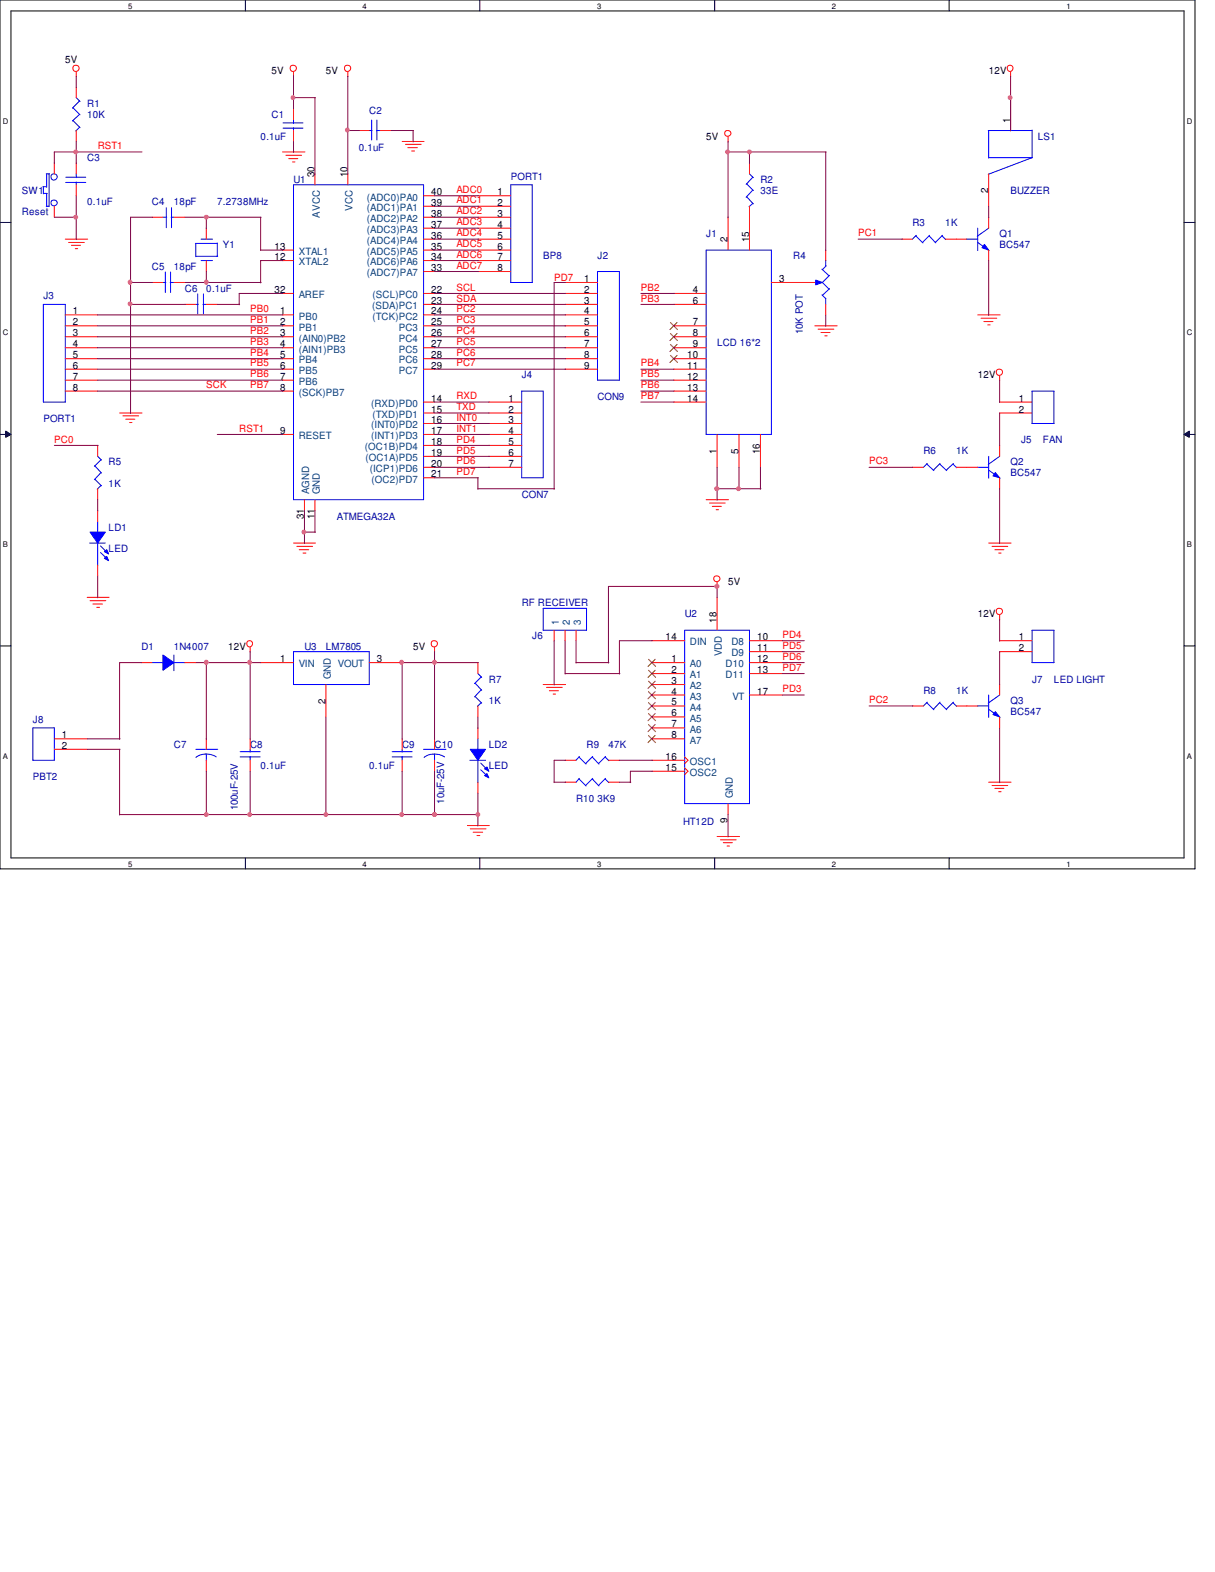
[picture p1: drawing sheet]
<svg xmlns="http://www.w3.org/2000/svg" width="216mm" height="279mm" viewBox="0 0 216 279" stroke-linecap="round" stroke-linejoin="round" font-family="sans-serif">
<path d="M0 0h212.3v154.4h-212.3zM1.9 1.9h208.5v150.6h-208.5z" fill="none" stroke="#000" stroke-width=".18"/>
<g fill="#fff">
<path d="M22.8 .3h.7v1.5h-.7z"/>
<path d="M22.8 152.7h.7v1.6h-.7z"/>
</g>
<path d="M43.6 0v1.9M43.6 152.5v1.9" fill="none" stroke="#000" stroke-width=".18"/>
<g fill="#fff">
<path d="M64.4 .3h.8v1.5h-.8z"/>
<path d="M64.4 152.7h.8v1.6h-.8z"/>
</g>
<path d="M85.3 0v1.9M85.3 152.5v1.9" fill="none" stroke="#000" stroke-width=".18"/>
<g fill="#fff">
<path d="M106.1 .3h.7v1.5h-.7z"/>
<path d="M106.1 152.7h.7v1.6h-.7z"/>
</g>
<path d="M127 0v1.9M127 152.5v1.9" fill="none" stroke="#000" stroke-width=".18"/>
<g fill="#fff">
<path d="M147.8 .3h.8v1.5h-.8z"/>
<path d="M147.8 152.7h.8v1.6h-.8z"/>
</g>
<path d="M168.7 0v1.9M168.7 152.5v1.9" fill="none" stroke="#000" stroke-width=".18"/>
<g fill="#fff">
<path d="M189.5 .3h.7v1.5h-.7z"/>
<path d="M189.5 152.7h.7v1.6h-.7z"/>
<path d="M.5 20.7h1v1.6h-1z"/>
<path d="M210.9 20.7h1v1.6h-1z"/>
<path d="M.5 58.3h1v1.6h-1z"/>
<path d="M210.9 58.3h1v1.6h-1z"/>
</g>
<path d="M0 39.5h1.9M210.4 39.5h1.9" fill="none" stroke="#000" stroke-width=".18"/>
<g fill="#fff">
<path d="M.5 96h.9v1.5h-.9z"/>
<path d="M210.9 96h.9v1.5h-.9z"/>
</g>
<path d="M0 77.2h1.9M1 76.6l.9 .6-.9 .5zM210.4 77.2l.9-.6v1.1zM210.4 77.2h1.9" fill="none" stroke="#000" stroke-width=".18"/>
<path d="M1 76.6l.9 .6-.9 .5zM210.4 77.2l.9-.6v1.1z" fill="#000"/>
<g fill="#fff">
<path d="M.5 133.6h.9v1.5h-.9z"/>
<path d="M210.9 133.6h.9v1.5h-.9z"/>
</g>
<path d="M0 114.8h1.9M210.4 114.8h1.9" fill="none" stroke="#000" stroke-width=".18"/>
<g fill="none" stroke="#f00" stroke-width=".18">
<path d="M13.5 12.8v.8M52.2 12.8v.8M61.8 12.8v.8M179.6 12.8v.8M50.2 27h4M50.8 27.6h2.8M51.3 28.2h1.6M52 28.8h.4M56 30.9v2M61.8 30.9v2M71.5 25.1h3.9M72.1 25.7h2.7"/>
<path d="M72.5 26.2h1.7M73.2 26.8h.5M75.3 34.8h1.9M75.3 36.7h1.9M75.3 38.6h1.9M129.4 24.3v.9M11.6 42.5h4M12.2 43.1h2.8M12.7 43.6h1.6M13.4 44.2h.4M50.2 57.9h2M50.2 56h2"/>
<path d="M50.2 44.5h2M50.2 46.3h2M50.2 52.2h2M50.2 59.9h2M75.3 42.5h1.9M75.3 57.9h1.9M75.3 56h1.9M75.3 44.5h1.9M75.3 46.3h1.9M75.3 52.2h1.9M75.3 54.1h1.9M75.3 59.9h1.9"/>
<path d="M75.3 40.6h1.9M75.3 48.3h1.9M144.8 57.9h4M145.4 58.5h2.8M145.9 59.1h1.6M146.6 59.7h.4M173.7 56h4M174.3 56.6h2.8M174.8 57.2h1.6M175.5 57.7h.4M17.4 79.2v1.9M21.3 73.4h3.9"/>
<path d="M21.8 73.9h2.8M22.4 74.5h1.6M23 75.1h.5M50.2 77.2h2M50.2 61.8h2M50.2 63.8h2M50.2 65.6h2M50.2 67.6h2M50.2 69.5h2M75.3 73.4h1.9M75.3 77.2h1.9M75.3 71.5h1.9"/>
<path d="M75.3 75.3h1.9M75.3 79.2h1.9M75.3 61.8h1.9M75.3 63.8h1.9M75.3 65.6h1.9M177.6 66.8v.8M17.4 86.9v1.9M52.2 96.5h3.8M52.7 97.1h2.8M53.2 97.7h1.7M53.8 98.3h.6M54.1 88.8v2"/>
<path d="M56 88.8v2M75.3 81.1h1.9M75.3 83.1h1.9M75.3 84.9h1.9M125.5 88.8h4M126.1 89.4h2.8M126.6 90h1.6M127.3 90.6h.4M162.1 83.1h2M169.9 83.1h1.9M175.7 96.5h4M176.3 97.1h2.8"/>
<path d="M176.8 97.7h1.6M177.5 98.3h.4M15.5 106.2h3.9M16 106.8h2.8M16.5 107.4h1.7M17.2 108h.5M44.4 115.1v.8M77.2 115.1v.8M127.4 103.5v.8M177.6 109.3v.9M36.7 131.3v1.9M36.7 135.1v2"/>
<path d="M96.5 121.7h4M97.1 122.2h2.8M97.6 122.8h1.6M98.3 123.4h.4M175.7 139h4M176.3 139.6h2.8M83.1 146.7h3.9M83.6 147.3h2.8M84.1 147.9h1.7M84.8 148.5h.5M127.4 148.7h4M128 149.3h2.8"/>
<path d="M128.5 149.8h1.6M129.2 150.4h.4M176.8 140.1h1.6M177.5 140.7h.4"/>
<circle cx="13.5" cy="12.1" r=".57"/>
<circle cx="52.1" cy="12.1" r=".57"/>
<circle cx="61.7" cy="12.1" r=".57"/>
<circle cx="179.5" cy="12.1" r=".54"/>
<circle cx="129.3" cy="23.7" r=".55"/>
<circle cx="177.6" cy="66.2" r=".57"/>
<circle cx="44.3" cy="114.4" r=".54"/>
<circle cx="77.2" cy="114.4" r=".57"/>
<circle cx="127.4" cy="102.9" r=".55"/>
<circle cx="177.6" cy="108.7" r=".57"/>
</g>
<g fill="none" stroke="#00f" stroke-width=".18">
<path d="M52.2 32.9h23.1v55.9h-23.1zM16.8 82.8l1.2 1.3M16.8 85.2l1.2 1.2M17.4 81.1l.6 .7M17.9 81.7l-1.1 1.2M17.9 84l-1.1 1.3M17.9 86.3l-.6 .7M164.7 82.5l1.2 1.2M164.8 82.4l-.7 .7M167 82.5l1.2 1.2M167 82.4l-1.1 1.2M169.3 82.5l.7 .6"/>
<path d="M169.4 82.4l-1.3 1.2M34.8 133.2h3.9M36.7 134v1.2M38.4 134.5a3.3 3.3 0 0 0-3.6 .1M173.7 125.5h2M175.7 126.1l2 1.4M175.7 123.5v4M177.6 123.5l-2 1.5"/>
</g>
<path d="M176.9 126.5l.7 .9-1.2-.4z" fill="#00f"/>
<path d="M7.7 54.1h3.9v17.4h-3.9zM162.7 41.9l1.3 1.3M162.8 41.8l-.7 .7M165.1 41.9l1.2 1.3M165.2 41.8l-1.3 1.3M167.4 41.9l.7 .7M167.5 41.8l-1.3 1.3M83.5 135.1h2.8M84.9 131.3v2M84.9 135.1v4M176.9 126.5l.7 .9-1.2-.4z" fill="none" stroke="#00f" stroke-width=".18"/>
<g fill="none" stroke="#f00" stroke-width=".18">
<path d="M11.6 56h5.8M11.6 57.9h5.8M11.6 59.9h5.8M160.3 42.5h1.8M168 42.5h1.9M11.6 61.8h5.8M11.6 63.8h5.8M11.6 65.6h5.8M11.6 67.6h5.8M11.6 69.5h5.8M171.8 125.5h1.9M177.6 121.7v1.8"/>
<path d="M177.6 127.4v2"/>
</g>
<path d="M83.6 133.2h2.7l-1.4 1.9z" fill-rule="evenodd" fill="#00f"/>
<path d="M83.6 133.2h2.7l-1.4 1.9z" fill="none" stroke="#00f" stroke-width=".18"/>
<path d="M86.1 137.8l.4-.3 .4 .8z" fill-rule="evenodd" fill="#00f"/>
<path d="M86.1 137.8l.4-.3 .4 .8z" fill="none" stroke="#00f" stroke-width=".18"/>
<path d="M86.1 136.7l.4-.4 .4 .8z" fill-rule="evenodd" fill="#00f"/>
<g fill="none" stroke="#00f" stroke-width=".18">
<path d="M7.6 33.2h.7M7.7 33.2v1.3M7.7 34.4h.7M8.2 30.9h.5M8.3 30.9v2.4M8.3 34.4v2.3M8.7 30.8v5.9h-.5M90.8 32.9h3.8v17.3h-3.8zM132.7 32.7l1.2 1.2M132.7 35l1.2 1.2M133.2 30.9l.7 .7M133.8 31.5l-1.2 1.3"/>
<path d="M133.8 33.8l-1.2 1.3M133.8 36.2l-.7 .5M27 117.8h2M30.9 117.8h2M30.9 116.4v2.8M96.5 108.1h7.7v3.9h-7.7zM121.7 112h11.5v30.8h-11.5zM183.4 112h3.9v5.8h-3.9zM42.7 134.5h3.5M42.7 133.6h3.5M44.4 133.2v.5M44.4 134.5v.6"/>
<path d="M69.7 134.5h3.5M69.7 133.6h3.5M71.5 133.2v.5M71.5 134.5v.6M85.4 135.6l1.3 1.3M85.4 136.8l1.3 1.2M86.1 136.7l.4-.4 .4 .8zM102.9 138.4l1.2 1.3M103 138.3l-.6 .7M105.2 138.4l1.2 1.3M105.3 138.3l-1.2 1.3M107.5 138.4l.7 .7"/>
<path d="M107.6 138.3l-1.3 1.3"/>
<circle cx="9.6" cy="31.4" r=".57"/>
<circle cx="9.6" cy="36.1" r=".55"/>
</g>
<g fill="none" stroke="#f00" stroke-width=".18">
<path d="M9.7 29v1.9M9.7 36.7v1.9M84.9 34.8h5.9M84.9 36.7h5.9M84.9 38.6h5.9M133.2 29v1.9M133.2 36.7v1.9M84.9 40.6h5.9M84.9 42.5h5.9M84.9 44.5h5.9M84.9 46.3h5.9M84.9 48.3h5.9"/>
<path d="M98.5 112v1.9M100.4 112v1.9M102.4 112v1.9M115.8 113.9h5.9M115.8 117.8h5.9M115.8 119.7h5.9M127.4 106.2v5.8M133.2 113.9h5.8M133.2 115.8h5.8M133.2 117.8h5.8M133.2 119.7h5.8M177.6 113.9h5.8"/>
<path d="M177.6 115.8h5.8M44.4 131.3v1.9M44.4 135.1v2M71.5 131.3v1.9M71.5 135.1v2M84.9 129.4v1.9M84.9 139v2M100.4 139h2M108.1 139h2M115.8 123.5h5.9M115.8 121.7h5.9M115.8 125.5h5.9"/>
<path d="M115.8 127.4h5.9M115.8 129.4h5.9M115.8 131.3h5.9M115.8 135.1h5.9M115.8 137.1h5.9M121.7 134.5l.6 .6-.6 .6M121.7 136.5l.6 .6-.6 .6M133.2 123.5h5.8M129.4 142.8v2"/>
</g>
<g fill="none" stroke="#804000" stroke-width=".18">
<path d="M115.2 117.2l1.3 1.2M115.2 119.1l1.3 1.3M116.4 117.2l-1.3 1.2M116.4 119.1l-1.3 1.3M115.2 121.1l1.3 1.2M115.2 122.9l1.3 1.3M115.2 124.9l1.3 1.3M115.2 126.8l1.3 1.3M115.2 128.8l1.3 1.2M115.2 130.7l1.3 1.3M116.4 121.1l-1.3 1.2M116.4 122.9l-1.3 1.3"/>
<path d="M116.4 124.9l-1.3 1.3M116.4 126.8l-1.3 1.3M116.4 128.8l-1.3 1.2M116.4 130.7l-1.3 1.3"/>
</g>
<path d="M29 116.4l1.9 1.4-1.9 1.3z" fill-rule="evenodd" fill="#00f"/>
<g fill="none" stroke="#00f" stroke-width=".18">
<path d="M50.3 21.8h3.5M50.3 22.8h3.5M52.2 21.3v.6M52.2 22.7v.5M65.6 23.2h.5M66 21.3v3.6M66.9 23.2h.7M67 21.3v3.6M175.6 23.2h7.8M175.7 23.2v4.9M175.7 28h7.8M183.4 23.1v4.9l-7.8 3"/>
<path d="M34.8 54.1h.4M35.1 52.2v3.6M36.1 54.1h.6M36.2 52.2v3.6M173.7 83.1h2M175.7 81.1v3.9M175.7 83.6l2 1.4M177.6 81.1l-2 1.5M29 116.4l1.9 1.4-1.9 1.3zM75.3 133.2h3.9M77.2 134v1.2M79 134.5a3.3 3.3 0 0 0-3.6 .1"/>
<path d="M102.9 134.5l1.2 1.3M103 134.5l-.6 .6M105.2 134.5l1.2 1.3M105.3 134.5l-1.2 1.2M107.5 134.5l.7 .7M107.6 134.5l-1.3 1.2"/>
</g>
<g fill="none" stroke="#f00" stroke-width=".18">
<path d="M52.2 19.3v2M179.6 17.4v5.8M52.2 23.2v1.9M63.8 23.2h1.8M67.6 23.2h1.9M175.7 30.9v5.8M32.9 54.1h1.9M36.7 54.1h1.9M25.1 117.8h1.9M32.9 117.8h1.9M77.2 131.3v1.9M77.2 135.1v2"/>
<path d="M100.4 135.1h2M108.1 135.1h2"/>
</g>
<path d="M176.9 84l.7 .9-1.2-.3z" fill="#00f"/>
<g fill="none" stroke="#00f" stroke-width=".18">
<path d="M13 19.1l1.2 1.3M13.5 17.4l.7 .6M14.1 17.9l-1.2 1.3M13 21.4l1.2 1.3M14.1 20.3l-1.2 1.2M14.1 22.6l-.6 .7M29 38.6h.6M29.5 36.9v3.6M30.4 38.6h.5M30.5 36.9v3.6M34.7 43.3h3.9M34.8 45.6h3.9"/>
<path d="M34.8 43.3v2.3M35.7 46.3h2.1M35.7 42.5h2.1M38.6 43.2v2.4M106.2 48.3h3.9v19.3h-3.9zM125.5 44.5h11.6v32.7h-11.6zM171.7 42.5h2M173.7 43.1l2.1 1.4M173.7 40.6v3.9M175.7 40.6l-2 1.4M176.9 84l.7 .9-1.2-.3zM52.2 115.8h13.4v5.9h-13.4z"/>
<path d="M84.9 119.7l.7 .7M5.8 129.4h3.9v5.7h-3.9zM84.4 121.4l1.2 1.3M84.4 123.8l1.2 1.2M85.5 120.3l-1.2 1.2M85.5 122.6l-1.2 1.3M85.5 124.9l-.7 .7M164.7 124.9l1.2 1.3M164.8 124.8l-.7 .7M167 124.9l1.2 1.3M167 124.8l-1.1 1.3M169.3 124.9l.7 .7"/>
<path d="M169.4 124.8l-1.3 1.3"/>
</g>
<g fill="none" stroke="#f00" stroke-width=".18">
<path d="M13.5 15.5v1.9M13.5 23.2v1.9M27 38.6h2M30.9 38.6h2M129.4 38.6v5.9M133.2 38.6v5.9M36.7 40.6v1.9M36.7 46.3v2M100.4 50.2h5.8M100.4 52.2h5.8M100.4 54.1h5.8M100.4 56h5.8"/>
<path d="M100.4 57.9h5.8M100.4 59.9h5.8M119.7 52.2h5.8M119.7 54.1h5.8M119.7 57.9h5.8M119.7 59.9h5.8M137.1 50.2h5.7M100.4 61.8h5.8M100.4 63.8h5.8M100.4 65.6h5.8M119.7 61.8h5.8M119.7 63.8h5.8"/>
<path d="M119.7 65.6h5.8M119.7 67.6h5.8M119.7 69.5h5.8M119.7 71.5h5.8M127.4 77.2v5.9M131.3 77.2v5.9M135.1 77.2v5.9M177.6 79.2v1.9M171.8 83.1h1.9M177.6 84.9v2M46.3 117.8h5.9M65.6 117.8h5.9"/>
<path d="M84.9 117.8v1.9M9.7 131.3h5.8M9.7 133.2h5.8M57.9 121.7v5.7M84.9 125.5v1.9M162.1 125.5h2M169.9 125.5h1.9"/>
</g>
<path d="M119.1 57.3l1.3 1.3M119.1 59.3l1.3 1.2M120.3 57.3l-1.3 1.3M120.3 59.3l-1.3 1.2M119.1 61.2l1.3 1.3M119.1 63.2l1.3 1.2M120.3 61.2l-1.3 1.3M120.3 63.2l-1.3 1.2" fill="none" stroke="#804000" stroke-width=".18"/>
<path d="M174.9 43.4l.8 1.1-1.2-.5z" fill="#00f"/>
<path d="M174.9 43.4l.8 1.1-1.2-.5zM15.9 96.5h2.8M17.4 92.7v2M17.4 96.5v4" fill="none" stroke="#00f" stroke-width=".18"/>
<path d="M175.7 38.6v2M169.9 42.5h1.9M175.7 44.5v1.8" fill="none" stroke="#f00" stroke-width=".18"/>
<path d="M16 94.6h2.7l-1.3 1.9z" fill-rule="evenodd" fill="#00f"/>
<path d="M16 94.6h2.7l-1.3 1.9z" fill="none" stroke="#00f" stroke-width=".18"/>
<path d="M18.5 99.2l.5-.3 .3 .8z" fill-rule="evenodd" fill="#00f"/>
<path d="M18.5 99.2l.5-.3 .3 .8z" fill="none" stroke="#00f" stroke-width=".18"/>
<path d="M18.5 98l.5-.3 .3 .8z" fill-rule="evenodd" fill="#00f"/>
<path d="M92.7 69.5h3.8v15.4h-3.8zM17.9 97l1.2 1.3M17.9 98.2l1.2 1.2M18.5 98l.5-.3 .3 .8z" fill="none" stroke="#00f" stroke-width=".18"/>
<path d="M86.9 71.5h5.8M86.9 73.4h5.8M86.9 75.3h5.8M86.9 77.2h5.8M86.9 79.2h5.8M17.4 90.8v1.9M86.9 81.1h5.8M86.9 83.1h5.8M17.4 100.4v2" fill="none" stroke="#f00" stroke-width=".18"/>
<path d="M144.9 49.8l1.2 .4-1.2 .4z" fill="#00f"/>
<g fill="none" stroke="#00f" stroke-width=".18">
<path d="M11.7 31.5h3.5M11.7 32.4h3.5M13.5 30.9v.7M13.5 32.3v.6M29 50.2h.5M29.4 48.3v3.7M30.2 50.2h.7M30.3 48.3v3.7M144.7 50.2h.5M144.9 49.8l1.2 .4-1.2 .4zM146 52.4l.7 .7M146 50.1l1.3 1.3"/>
<path d="M146 47.8l1.3 1.2M146.7 46.2v1.1M146.7 53v1.1M146.8 47.2l-.7 .7M147.4 51.3l-1.3 1.2M147.4 48.9l-1.3 1.3M183.4 69.5h3.9v5.8h-3.9z"/>
</g>
<path d="M13.5 29v1.9M13.5 32.9v1.9M27 50.2h2M30.9 50.2h2M142.8 50.2h2M146.7 44.5v1.8M146.7 54.1v1.9M177.6 71.5h5.8M177.6 73.4h5.8" fill="none" stroke="#f00" stroke-width=".18"/>
<g fill="none" stroke="#800040" stroke-width=".18">
<path d="M13.5 13.5v2.1M52.2 13.5v5.9M52.2 17.4h3.8M56 17.4v13.6M61.8 13.5v17.5M179.6 13.5v9.8M9.7 38.6h3.9M13.5 25.1v3.9M13.5 34.8v7.8M25.2 27h-15.5v2M27.1 38.6h-3.9v34.9M32.9 38.6h13.5"/>
<path d="M36.7 38.6v2M46.3 38.6v5.9M52.2 25.1v2M61.8 23.2h2M69.5 23.2h4M73.4 23.2v2M77.2 38.6h7.8M77.2 34.8h7.8M77.2 36.7h7.8M129.4 27h17.4M129.4 25.1v13.6M133.2 27v2"/>
<path d="M146.7 27v17.5M175.7 36.7v2M17.4 57.9h32.9M17.4 59.9h32.9M17.4 56h32.9M23.2 50.2h3.9M23.2 54.1h9.7M32.9 50.2h13.5M36.7 48.3v2M38.6 54.1h4M46.3 44.5h4M50.3 46.3h-4v4"/>
<path d="M50.3 52.2h-7.8v2M77.2 57.9h23.3M77.2 59.9h23.3M77.2 44.5h7.8M77.2 56h23.3M77.2 42.5h7.8M77.2 40.6h7.8M77.2 52.2h23.3M77.2 48.3h7.8M77.2 54.1h23.3M77.2 46.3h7.8M100.5 50.2h-2v36.8"/>
<path d="M113.9 52.2h5.9M113.9 54.1h5.9M146.7 56v2M152.5 42.5h7.9M175.7 46.3v9.7M9.7 79.2h7.7M17.4 65.6h32.9M17.4 67.6h32.9M17.4 61.8h32.9M17.4 69.5h32.9M17.4 63.8h32.9M38.6 77.2h11.7"/>
<path d="M77.2 65.6h23.3M77.2 61.8h23.3M77.2 75.3h9.8M77.2 73.4h9.8M77.2 63.8h23.3M77.2 77.2h9.8M77.2 71.5h9.8M77.2 79.2h9.8M113.9 65.6h5.9M113.9 67.6h5.9M113.9 69.5h5.9M113.9 71.5h5.9"/>
<path d="M177.6 67.6v3.9M177.6 73.4v5.8M17.4 88.8v2M54.1 90.8v5.8M54.1 94.6h1.9M56 90.8v3.9M77.2 81.1h9.8M77.2 83.1h9.8M77.2 84.9h7.8M84.9 84.9v2.1M84.9 86.9h13.7M127.4 86.9h7.8"/>
<path d="M127.4 83.1v5.8M131.3 83.1v3.9M135.1 83.1v3.9M154.4 83.1h7.8M177.6 86.9v9.7M17.4 102.4v3.9M25.2 117.8h-3.9v13.6M34.8 117.8h11.6M36.7 117.8v13.6M44.4 115.8v15.6M77.2 115.8v15.6M85 117.8h-13.5v13.6"/>
<path d="M98.5 113.9v7.9M100.4 119.7h9.8M100.4 113.9v5.9M102.4 117.8h5.8M102.4 113.9v4M115.9 113.9h-5.8v5.9M127.4 104.2v2.1M127.5 104.2h-19.4v13.7M139 117.8h3.9M139 113.9h3.9M139 115.8h3.9M139 119.7h3.9"/>
<path d="M177.6 110.1v3.9M177.6 115.8v6M15.5 133.2h5.8M15.5 131.3h5.8M21.3 133.2v11.7M36.7 137.1v7.8M44.4 137.1v7.8M57.9 127.4v17.5M71.5 137.1v7.8M77.2 137.1v7.8M84.9 127.4v2.1M98.5 139h2"/>
<path d="M100.5 135.1h-2v4M110.1 139h2M110.1 135.1h5.8M115.9 137.1h-3.9v2M139 123.5h3.9M154.4 125.5h7.8M177.6 129.4v9.7M21.3 144.8h63.7M84.9 141v5.8M129.4 144.8v4"/>
</g>
<circle cx="54" cy="94.6" r=".35" fill="#f0f"/>
<circle cx="54" cy="94.6" r=".35" fill="none" stroke="#f0f" stroke-width=".18"/>
<circle cx="13.4" cy="38.6" r=".35" fill="#f0f"/>
<circle cx="13.4" cy="38.6" r=".35" fill="none" stroke="#f0f" stroke-width=".18"/>
<circle cx="36.6" cy="38.6" r=".35" fill="#f0f"/>
<circle cx="36.6" cy="38.6" r=".35" fill="none" stroke="#f0f" stroke-width=".18"/>
<circle cx="52.1" cy="17.3" r=".35" fill="#f0f"/>
<circle cx="52.1" cy="17.3" r=".35" fill="none" stroke="#f0f" stroke-width=".18"/>
<circle cx="36.6" cy="50.2" r=".36" fill="#f0f"/>
<circle cx="36.6" cy="50.2" r=".36" fill="none" stroke="#f0f" stroke-width=".18"/>
<circle cx="13.4" cy="27" r=".35" fill="#f0f"/>
<circle cx="13.4" cy="27" r=".35" fill="none" stroke="#f0f" stroke-width=".18"/>
<circle cx="36.6" cy="117.7" r=".36" fill="#f0f"/>
<circle cx="36.6" cy="117.7" r=".36" fill="none" stroke="#f0f" stroke-width=".18"/>
<circle cx="44.3" cy="117.7" r=".36" fill="#f0f"/>
<circle cx="44.3" cy="117.7" r=".36" fill="none" stroke="#f0f" stroke-width=".18"/>
<circle cx="129.3" cy="27" r=".35" fill="#f0f"/>
<circle cx="129.3" cy="27" r=".35" fill="none" stroke="#f0f" stroke-width=".18"/>
<circle cx="179.5" cy="17.3" r=".35" fill="#f0f"/>
<circle cx="179.5" cy="17.3" r=".35" fill="none" stroke="#f0f" stroke-width=".18"/>
<circle cx="127.4" cy="86.9" r=".37" fill="#f0f"/>
<circle cx="127.4" cy="86.9" r=".37" fill="none" stroke="#f0f" stroke-width=".18"/>
<circle cx="131.2" cy="86.9" r=".35" fill="#f0f"/>
<circle cx="131.2" cy="86.9" r=".35" fill="none" stroke="#f0f" stroke-width=".18"/>
<circle cx="23.1" cy="50.2" r=".36" fill="#f0f"/>
<circle cx="23.1" cy="50.2" r=".36" fill="none" stroke="#f0f" stroke-width=".18"/>
<circle cx="23.1" cy="54" r=".35" fill="#f0f"/>
<circle cx="23.1" cy="54" r=".35" fill="none" stroke="#f0f" stroke-width=".18"/>
<circle cx="77.2" cy="144.8" r=".35" fill="#f0f"/>
<circle cx="77.2" cy="144.8" r=".35" fill="none" stroke="#f0f" stroke-width=".18"/>
<circle cx="36.6" cy="144.8" r=".35" fill="#f0f"/>
<circle cx="36.6" cy="144.8" r=".35" fill="none" stroke="#f0f" stroke-width=".18"/>
<circle cx="44.4" cy="144.8" r=".35" fill="#f0f"/>
<circle cx="44.4" cy="144.8" r=".35" fill="none" stroke="#f0f" stroke-width=".18"/>
<circle cx="57.9" cy="144.8" r=".35" fill="#f0f"/>
<circle cx="57.9" cy="144.8" r=".35" fill="none" stroke="#f0f" stroke-width=".18"/>
<circle cx="84.9" cy="144.8" r=".35" fill="#f0f"/>
<circle cx="84.9" cy="144.8" r=".35" fill="none" stroke="#f0f" stroke-width=".18"/>
<circle cx="71.3" cy="117.7" r=".36" fill="#f0f"/>
<circle cx="71.3" cy="117.7" r=".36" fill="none" stroke="#f0f" stroke-width=".18"/>
<circle cx="61.7" cy="23.1" r=".35" fill="#f0f"/>
<circle cx="61.7" cy="23.1" r=".35" fill="none" stroke="#f0f" stroke-width=".18"/>
<circle cx="71.4" cy="144.8" r=".35" fill="#f0f"/>
<circle cx="71.4" cy="144.8" r=".35" fill="none" stroke="#f0f" stroke-width=".18"/>
<circle cx="77.2" cy="144.8" r=".35" fill="#f0f"/>
<circle cx="77.2" cy="144.8" r=".35" fill="none" stroke="#f0f" stroke-width=".18"/>
<circle cx="77.2" cy="117.7" r=".36" fill="#f0f"/>
<circle cx="77.2" cy="117.7" r=".36" fill="none" stroke="#f0f" stroke-width=".18"/>
<circle cx="133.2" cy="27" r=".35" fill="#f0f"/>
<circle cx="133.2" cy="27" r=".35" fill="none" stroke="#f0f" stroke-width=".18"/>
<circle cx="127.4" cy="104.2" r=".37" fill="#f0f"/>
<circle cx="127.4" cy="104.2" r=".37" fill="none" stroke="#f0f" stroke-width=".18"/>
<g font-size="1.8">
<text x="11.6" y="11.3">5V</text>
<text x="48.3" y="13.2">5V</text>
<text x="57.9" y="13.2">5V</text>
<text x="175.7" y="13.2">12V</text>
<text x="179.5" y="21.8" transform="rotate(-90 179.5 21.8)">1</text>
<text x="125.5" y="24.8">5V</text>
<text x="55.9" y="31.5" transform="rotate(-90 55.9 31.5)">30</text>
<text x="61.7" y="31.5" transform="rotate(-90 61.7 31.5)">10</text>
<text x="76.6" y="34.7">40</text>
<text x="88.4" y="34.7">1</text>
<text x="175.6" y="34.4" transform="rotate(-90 175.6 34.4)">2</text>
<text x="76.6" y="36.6">39</text>
<text x="76.6" y="38.5">38</text>
<text x="76.6" y="40.5">37</text>
<text x="88.4" y="36.6">2</text>
<text x="88.4" y="38.5">3</text>
<text x="88.4" y="40.5">4</text>
<text x="48.8" y="44.4">13</text>
<text x="48.8" y="46.2">12</text>
<text x="76.6" y="42.4">36</text>
<text x="76.6" y="44.4">35</text>
<text x="76.6" y="46.2">34</text>
<text x="88.4" y="42.4">5</text>
<text x="88.4" y="44.4">6</text>
<text x="88.4" y="46.2">7</text>
<text x="129.3" y="43.1" transform="rotate(-90 129.3 43.1)">2</text>
<text x="133.1" y="43.1" transform="rotate(-90 133.1 43.1)">15</text>
<text x="48.8" y="52.1">32</text>
<text x="76.6" y="52.1">22</text>
<text x="76.6" y="48.2">33</text>
<text x="88.4" y="48.2">8</text>
<text x="103.8" y="50.1">1</text>
<text x="103.8" y="52.1">2</text>
<text x="123.1" y="52.1">4</text>
<text x="138.4" y="50.1">3</text>
<text x="13" y="55.9">1</text>
<text x="13" y="57.8">2</text>
<text x="13" y="59.8">3</text>
<text x="49.8" y="55.9">1</text>
<text x="49.8" y="57.8">2</text>
<text x="49.8" y="59.8">3</text>
<text x="76.6" y="54">23</text>
<text x="76.6" y="55.9">24</text>
<text x="76.6" y="57.8">25</text>
<text x="76.6" y="59.8">26</text>
<text x="103.8" y="54">3</text>
<text x="103.8" y="55.9">4</text>
<text x="103.8" y="57.8">5</text>
<text x="103.8" y="59.8">6</text>
<text x="123.1" y="54">6</text>
<text x="123.1" y="57.8">7</text>
<text x="123.1" y="59.8">8</text>
<text x="13" y="61.7">4</text>
<text x="13" y="63.7">5</text>
<text x="13" y="65.5">6</text>
<text x="49.8" y="61.7">4</text>
<text x="49.8" y="63.7">5</text>
<text x="49.8" y="65.5">6</text>
<text x="76.6" y="61.7">27</text>
<text x="76.6" y="63.7">28</text>
<text x="76.6" y="65.5">29</text>
<text x="103.8" y="61.7">7</text>
<text x="103.8" y="63.7">8</text>
<text x="103.8" y="65.5">9</text>
<text x="122.1" y="63.7">10</text>
<text x="122.1" y="65.5">11</text>
<text x="123.1" y="61.7">9</text>
<text x="13" y="67.5">7</text>
<text x="13" y="69.4">8</text>
<text x="49.8" y="67.5">7</text>
<text x="49.8" y="69.4">8</text>
<text x="76.6" y="71.4">14</text>
<text x="90.3" y="71.4">1</text>
<text x="122.1" y="67.5">12</text>
<text x="122.1" y="69.4">13</text>
<text x="122.1" y="71.4">14</text>
<text x="173.7" y="67.2">12V</text>
<text x="181" y="71.4">1</text>
<text x="49.8" y="77.1">9</text>
<text x="76.6" y="73.3">15</text>
<text x="76.6" y="75.2">16</text>
<text x="76.6" y="77.1">17</text>
<text x="90.3" y="73.3">2</text>
<text x="90.3" y="75.2">3</text>
<text x="90.3" y="77.1">4</text>
<text x="181" y="73.3">2</text>
<text x="76.6" y="79.1">18</text>
<text x="76.6" y="81">19</text>
<text x="76.6" y="83">20</text>
<text x="90.3" y="79.1">5</text>
<text x="90.3" y="81">6</text>
<text x="90.3" y="83">7</text>
<text x="127.3" y="80.7" transform="rotate(-90 127.3 80.7)">1</text>
<text x="131.2" y="80.7" transform="rotate(-90 131.2 80.7)">5</text>
<text x="135" y="80.7" transform="rotate(-90 135 80.7)">16</text>
<text x="76.6" y="84.8">21</text>
<text x="54" y="92.3" transform="rotate(-90 54 92.3)">31</text>
<text x="55.9" y="92.3" transform="rotate(-90 55.9 92.3)">11</text>
<text x="129.4" y="104">5V</text>
<text x="118.3" y="113.8">14</text>
<text x="127.3" y="110.7" transform="rotate(-90 127.3 110.7)">18</text>
<text x="134.5" y="113.8">10</text>
<text x="173.7" y="109.7">12V</text>
<text x="181" y="113.8">1</text>
<text x="40.6" y="115.5">12V</text>
<text x="49.8" y="117.7">1</text>
<text x="67" y="117.7">3</text>
<text x="73.4" y="115.5">5V</text>
<text x="119.3" y="117.7">1</text>
<text x="119.3" y="119.6">2</text>
<text x="134.5" y="115.7">11</text>
<text x="134.5" y="117.7">12</text>
<text x="134.5" y="119.6">13</text>
<text x="181" y="115.7">2</text>
<text x="57.8" y="125.1" transform="rotate(-90 57.8 125.1)">2</text>
<text x="119.3" y="121.6">3</text>
<text x="119.3" y="123.4">4</text>
<text x="119.3" y="125.4">5</text>
<text x="134.5" y="123.4">17</text>
<text x="11" y="131.2">1</text>
<text x="119.3" y="127.3">6</text>
<text x="119.3" y="129.3">7</text>
<text x="119.3" y="131.2">8</text>
<text x="11" y="133.1">2</text>
<text x="118.3" y="135">16</text>
<text x="118.3" y="137">15</text>
<text x="129.3" y="146.3" transform="rotate(-90 129.3 146.3)">9</text>
</g>
<g font-size="1.8" fill="#000080">
<text x="15.5" y="19">R1</text>
<text x="15.5" y="20.9">10K</text>
<text x="48.3" y="20.9">C1</text>
<text x="65.6" y="20.3">C2</text>
<text x="15.5" y="28.6">C3</text>
<text x="46.3" y="24.8">0.1uF</text>
<text x="63.8" y="26.8">0.1uF</text>
<text x="184.4" y="24.8">LS1</text>
<text x="3.9" y="34.5">SW1</text>
<text x="52.2" y="32.5">U1</text>
<text x="90.8" y="31.9">PORT1</text>
<text x="135.1" y="32.5">R2</text>
<text x="135.1" y="34.5">33E</text>
<text x="179.6" y="34.5">BUZZER</text>
<text x="3.9" y="38.3">Reset</text>
<text x="15.5" y="36.4">0.1uF</text>
<text x="27" y="36.4">C4</text>
<text x="30.9" y="36.4">18pF</text>
<text x="38.6" y="36.4">7.2738MHz</text>
<text x="162.1" y="40.2">R3</text>
<text x="168" y="40.2">1K</text>
<text x="27" y="47.9">C5</text>
<text x="30.9" y="47.9">18pF</text>
<text x="39.6" y="44.1">Y1</text>
<text x="96.5" y="46.1">BP8</text>
<text x="106.2" y="46.1">J2</text>
<text x="125.5" y="42.2">J1</text>
<text x="141" y="46.1">R4</text>
<text x="177.6" y="42.2">Q1</text>
<text x="177.6" y="44.1">BC547</text>
<text x="7.7" y="53.2">J3</text>
<text x="32.9" y="51.8">C6</text>
<text x="36.7" y="51.8">0.1uF</text>
<text x="142.7" y="59.4" transform="rotate(-90 142.7 59.4)">10K POT</text>
<text x="127.4" y="61.5">LCD 16*2</text>
<text x="92.7" y="67.2">J4</text>
<text x="106.2" y="71.1">CON9</text>
<text x="7.7" y="75">PORT1</text>
<text x="19.3" y="82.7">R5</text>
<text x="164.1" y="80.8">R6</text>
<text x="169.9" y="80.8">1K</text>
<text x="179.6" y="82.7">Q2</text>
<text x="181.4" y="78.8">J5</text>
<text x="185.3" y="78.8">FAN</text>
<text x="19.3" y="86.5">1K</text>
<text x="92.7" y="88.5">CON7</text>
<text x="179.6" y="84.7">BC547</text>
<text x="19.3" y="94.3">LD1</text>
<text x="59.9" y="92.4">ATMEGA32A</text>
<text x="19.3" y="98.1">LED</text>
<text x="92.7" y="107.8">RF RECEIVER</text>
<text x="94.6" y="113.6">J6</text>
<text x="121.7" y="109.7">U2</text>
<text x="25.1" y="115.5">D1</text>
<text x="30.9" y="115.5">1N4007</text>
<text x="54.1" y="115.5">U3</text>
<text x="57.9" y="115.5">LM7805</text>
<text x="86.9" y="121.3">R7</text>
<text x="86.9" y="125.1">1K</text>
<text x="164.1" y="123.3">R8</text>
<text x="169.9" y="123.3">1K</text>
<text x="179.6" y="125.1">Q3</text>
<text x="183.4" y="121.3">J7</text>
<text x="187.3" y="121.3">LED LIGHT</text>
<text x="5.8" y="128.4">J8</text>
<text x="179.6" y="127.1">BC547</text>
<text x="30.9" y="132.9">C7</text>
<text x="44.5" y="132.9">C8</text>
<text x="46.3" y="136.7">0.1uF</text>
<text x="65.6" y="136.7">0.1uF</text>
<text x="71.5" y="132.9">C9</text>
<text x="77.2" y="132.9">C10</text>
<text x="86.9" y="132.9">LD2</text>
<text x="86.9" y="136.7">LED</text>
<text x="104.2" y="132.9">R9</text>
<text x="108.1" y="132.9">47K</text>
<text x="5.8" y="138.7">PBT2</text>
<text x="78.9" y="142.8" transform="rotate(-90 78.9 142.8)">10uF-25V</text>
<text x="102.4" y="142.6">R10 3K9</text>
<text x="42.2" y="144" transform="rotate(-90 42.2 144)">100uF-25V</text>
<text x="121.4" y="146.6">HT12D</text>
</g>
<g font-size="1.8" fill="#f00">
<text x="17.4" y="26.5">RST1</text>
<text x="81.1" y="34.3">ADC0</text>
<text x="81.1" y="42">ADC4</text>
<text x="81.1" y="40">ADC3</text>
<text x="81.1" y="36.2">ADC1</text>
<text x="81.1" y="38.1">ADC2</text>
<text x="152.5" y="42">PC1</text>
<text x="81.1" y="43.9">ADC5</text>
<text x="81.1" y="47.8">ADC7</text>
<text x="81.1" y="45.8">ADC6</text>
<text x="81.1" y="51.6">SCL</text>
<text x="81.1" y="53.6">SDA</text>
<text x="98.5" y="49.9">PD7</text>
<text x="113.9" y="53.6">PB3</text>
<text x="113.9" y="51.6">PB2</text>
<text x="44.5" y="57.4">PB1</text>
<text x="44.5" y="59.4">PB2</text>
<text x="44.5" y="55.5">PB0</text>
<text x="81.1" y="55.5">PC2</text>
<text x="81.1" y="59.4">PC4</text>
<text x="81.1" y="57.4">PC3</text>
<text x="44.5" y="65.1">PB5</text>
<text x="44.5" y="61.3">PB3</text>
<text x="44.5" y="63.2">PB4</text>
<text x="81.1" y="61.3">PC5</text>
<text x="81.1" y="63.2">PC6</text>
<text x="81.1" y="65.1">PC7</text>
<text x="113.9" y="65.1">PB4</text>
<text x="36.7" y="69">SCK</text>
<text x="44.5" y="67.1">PB6</text>
<text x="44.5" y="69">PB7</text>
<text x="81.1" y="71">RXD</text>
<text x="113.9" y="69">PB6</text>
<text x="113.9" y="71">PB7</text>
<text x="113.9" y="67.1">PB5</text>
<text x="42.5" y="76.7">RST1</text>
<text x="81.1" y="74.8">INT0</text>
<text x="81.1" y="72.9">TXD</text>
<text x="81.1" y="76.7">INT1</text>
<text x="9.7" y="78.7">PC0</text>
<text x="81.1" y="80.8">PD5</text>
<text x="81.1" y="82.5">PD6</text>
<text x="81.1" y="78.8">PD4</text>
<text x="154.4" y="82.5">PC3</text>
<text x="81.1" y="84.4">PD7</text>
<text x="139" y="113.4">PD4</text>
<text x="139" y="117.3">PD6</text>
<text x="139" y="115.3">PD5</text>
<text x="139" y="119.2">PD7</text>
<text x="139" y="123">PD3</text>
<text x="154.4" y="125">PC2</text>
</g>
<g font-size="1.8" fill="#004080">
<text x="65.2" y="35.6">(ADC0)PA0</text>
<text x="56.8" y="38.7" transform="rotate(-90 56.8 38.7)">AVCC</text>
<text x="62.7" y="37.5" transform="rotate(-90 62.7 37.5)">VCC</text>
<text x="65.2" y="37.5">(ADC1)PA1</text>
<text x="65.2" y="39.5">(ADC2)PA2</text>
<text x="65.2" y="41.4">(ADC3)PA3</text>
<text x="53.1" y="45.3">XTAL1</text>
<text x="53.1" y="47.2">XTAL2</text>
<text x="65.2" y="43.3">(ADC4)PA4</text>
<text x="65.2" y="45.3">(ADC5)PA5</text>
<text x="65.2" y="47.2">(ADC6)PA6</text>
<text x="53.1" y="53">AREF</text>
<text x="65.2" y="49.1">(ADC7)PA7</text>
<text x="66.2" y="53">(SCL)PC0</text>
<text x="53.1" y="56.8">PB0</text>
<text x="53.1" y="58.8">PB1</text>
<text x="66.1" y="54.9">(SDA)PC1</text>
<text x="66.2" y="56.8">(TCK)PC2</text>
<text x="70.9" y="58.8">PC3</text>
<text x="53.1" y="60.7">(AIN0)PB2</text>
<text x="53.1" y="62.7">(AIN1)PB3</text>
<text x="53.1" y="64.6">PB4</text>
<text x="70.9" y="60.7">PC4</text>
<text x="70.9" y="62.7">PC5</text>
<text x="70.9" y="64.6">PC6</text>
<text x="53.1" y="66.5">PB5</text>
<text x="53.1" y="68.4">PB6</text>
<text x="53.1" y="70.4">(SCK)PB7</text>
<text x="70.9" y="66.5">PC7</text>
<text x="66" y="72.3">(RXD)PD0</text>
<text x="66" y="76.1">(INT0)PD2</text>
<text x="66.2" y="74.3">(TXD)PD1</text>
<text x="53.1" y="78.1">RESET</text>
<text x="64.9" y="80">(OC1B)PD4</text>
<text x="64.9" y="82">(OC1A)PD5</text>
<text x="65.7" y="83.9">(ICP1)PD6</text>
<text x="66" y="78.1">(INT1)PD3</text>
<text x="54.9" y="87.9" transform="rotate(-90 54.9 87.9)">AGND</text>
<text x="56.8" y="87.9" transform="rotate(-90 56.8 87.9)">GND</text>
<text x="66" y="85.8">(OC2)PD7</text>
<text x="99.3" y="111.1" transform="rotate(-90 99.3 111.1)">1</text>
<text x="101.3" y="111.1" transform="rotate(-90 101.3 111.1)">2</text>
<text x="103.2" y="111.1" transform="rotate(-90 103.2 111.1)">3</text>
<text x="53.1" y="118.6">VIN</text>
<text x="60" y="118.6">VOUT</text>
<text x="122.6" y="114.7">DIN</text>
<text x="122.6" y="118.6">A0</text>
<text x="128.3" y="116.7" transform="rotate(-90 128.3 116.7)">VDD</text>
<text x="128.9" y="118.6">D10</text>
<text x="130" y="114.7">D8</text>
<text x="130" y="116.7">D9</text>
<text x="58.8" y="120.7" transform="rotate(-90 58.8 120.7)">GND</text>
<text x="122.6" y="120.6">A1</text>
<text x="122.6" y="122.5">A2</text>
<text x="122.6" y="124.4">A3</text>
<text x="128.9" y="120.6">D11</text>
<text x="130.1" y="124.4">VT</text>
<text x="122.6" y="126.3">A4</text>
<text x="122.6" y="128.3">A5</text>
<text x="122.6" y="130.2">A6</text>
<text x="122.6" y="132.2">A7</text>
<text x="122.6" y="136">OSC1</text>
<text x="122.6" y="137.9">OSC2</text>
<text x="130.2" y="141.9" transform="rotate(-90 130.2 141.9)">GND</text>
</g>
<g font-size="1.4">
<text x="22.8" y="1.5">5</text>
<text x="64.4" y="1.5">4</text>
<text x="106.1" y="1.5">3</text>
<text x="147.8" y="1.5">2</text>
<text x="189.5" y="1.5">1</text>
<text x=".5" y="22">D</text>
<text x="210.9" y="22">D</text>
<text x=".5" y="59.6">C</text>
<text x="210.9" y="59.6">C</text>
<text x=".5" y="97.3">B</text>
<text x="210.9" y="97.3">B</text>
<text x=".5" y="134.9">A</text>
<text x="210.9" y="134.9">A</text>
<text x="22.8" y="154">5</text>
<text x="64.4" y="154">4</text>
<text x="106.1" y="154">3</text>
<text x="147.8" y="154">2</text>
<text x="189.5" y="154">1</text>
</g>
</svg>
